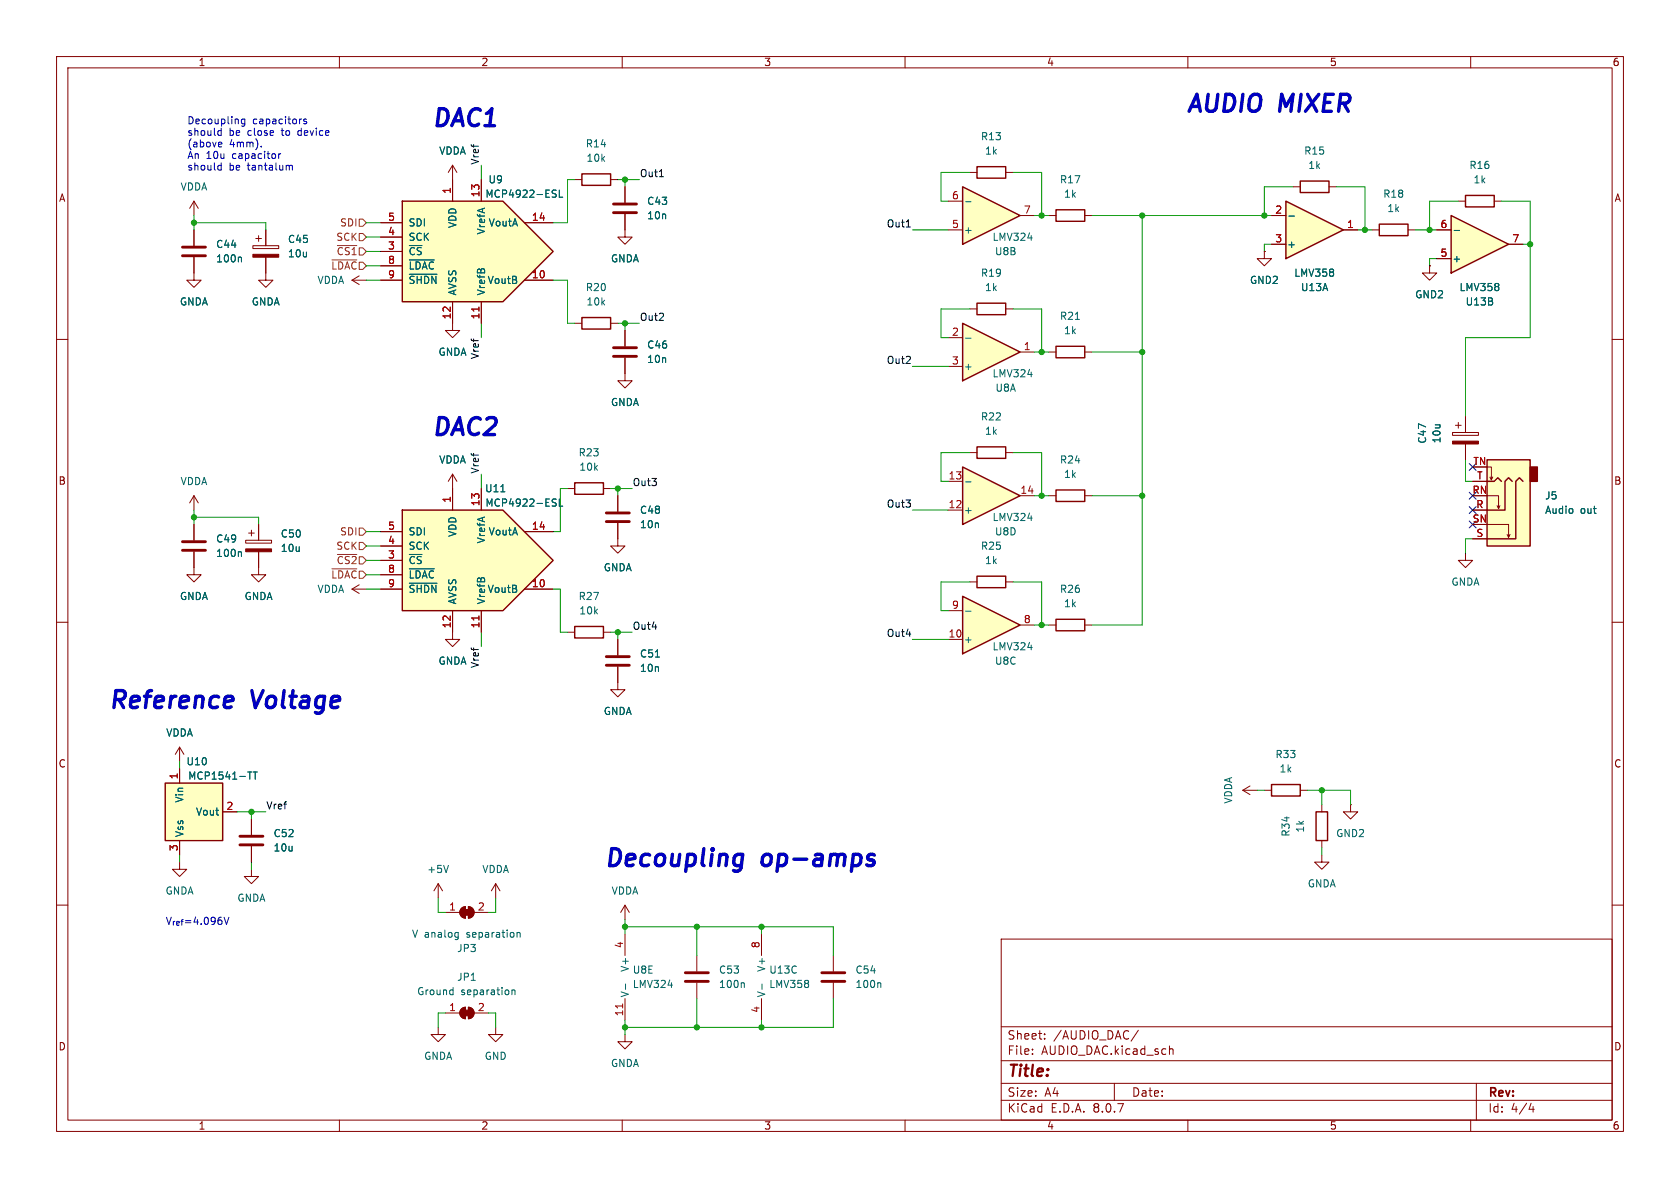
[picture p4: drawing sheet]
<svg xmlns="http://www.w3.org/2000/svg" width="297mm" height="210mm" viewBox="0 0 297 210" stroke-linecap="round" stroke-linejoin="round" font-family="sans-serif">
<g fill="none" stroke="#840000" stroke-width=".18">
<path d="M10 10h277v190h-277zM12 12h273v186h-273zM60 10v2M110 10v2M160 10v2M210 10v2M260 10v2M34.3 35.6l-.8 1.2M34.3 35.6v2.5M34.3 35.6l.8 1.2M80 29.2l-.8 1.3M80 29.2v2.6"/>
<path d="M80 29.2l.8 1.3M101.6 31.8h1.3M107.9 31.8h1.3M110.5 37.8v4.1h1.3l-1.3 1.3-1.3-1.3h1.3M110.5 33v2.8M171.4 30.5h1.3M177.8 30.5h1.3M257.8 35.6h1.3M264.2 35.6h1.2M44.7 43.4h4.6v.5h-4.6zM45.2 42.2h1M45.7 41.7v1"/>
<path d="M47 45.5v4h1.3l-1.3 1.3-1.3-1.3h1.3M47 40.6v2.8M62.2 49.5l1.3 .8M62.2 49.5h2.6M63.5 48.8l-1.3 .7M80 57.2v1.2h1.3l-1.3 1.3-1.3-1.3h1.3M101.6 57.2h1.3M107.9 57.2h1.3M110.5 58.4v2.8M10 60h2M110.5 63.2v2.8M185.4 62.2h1.3"/>
<path d="M191.8 62.2h1.2M285 60h2M80 83.8v2.6M80 83.8l-.8 1.3M80 83.8l.8 1.3M109.2 92.5v4h1.3l-1.3 1.3-1.3-1.3h1.3M109.2 87.6v2.8M10 110h2M100.3 111.8h1.3M106.7 111.8h1.2M109.2 117.9v4h1.3l-1.3 1.3-1.3-1.3h1.3M109.2 113v2.8"/>
<path d="M285 110h2M10 160h2M110.5 165.1v3.8M110.5 176.5v3.8M123.2 168.9v2.8M123.2 173.7v2.8M134.6 165.1v3.8M134.6 176.5v3.8M147.3 168.9v2.8M147.3 173.7v2.8M177 166h108v32h-108zM285 160h2"/>
<path d="M60 198v2M110 198v2M160 198v2M177 194.5h108M177 191.5h108M177 187.5h108M177 181.5h108M182.5 186.3v.1M182.5 185.5v.1M184.7 183.6v.1M184.7 182.8v.1M197 191.5v3"/>
<path d="M201.2 182.1l-1.2 2M206.7 184.9v1.5M206.7 185.5l.3-.1 .3 .1 .1 .9M210 198v2M260 198v2M261 191.5v6.5M270.7 195l-.4 1.1h.9M271 195.6v1"/>
</g>
<path d="M102.9 30.7h5v2.1h-5zM172.7 29.5h5.1v2h-5.1zM259.1 34.5h5.1v2.1h-5.1zM102.9 56.1h5v2.1h-5zM186.7 61.2h5.1v2h-5.1zM101.6 110.7h5.1v2.1h-5.1z" fill="none" stroke="#840000" stroke-width=".25"/>
<path d="M190.1 56.5h.7M115.9 116.1h.7M110.6 173.9v1M131.4 173.7l.2 .2v.7M134.7 173.9v1M155.5 173.7l.2 .2v.7" fill="none" stroke="#006464" stroke-width=".18"/>
<path d="M44.7 45h4.6v.5h-4.6z" fill="#840000" stroke="#840000" stroke-width=".18"/>
<path d="M108.5 37.6h4M108.5 36.1h4M108.5 63h4M108.5 61.5h4M107.2 92.2h4.1M107.2 90.7h4.1M107.2 117.6h4.1M107.2 116.1h4.1M121.2 173.5h4M121.2 172h4M145.3 173.5h4.1M145.3 172h4.1" fill="none" stroke="#840000" stroke-width=".51"/>
<path d="M110.1 177.5v.7" fill="none" stroke="#a90000" stroke-width=".18"/>
<path d="M71.1 90.2h17.8l8.9 8.9-8.9 8.9h-17.8z" fill="#ffffc2"/>
<path d="M71.1 90.2h17.8l8.9 8.9-8.9 8.9h-17.8z" fill="none" stroke="#840000" stroke-width=".25"/>
<path d="M67.3 94h3.8M67.3 99.1h3.8M67.3 96.5h3.8M80 86.4v3.8M85.1 86.4v3.8M92.7 94h5.1M67.3 104.1h3.8M67.3 101.6h3.8M80 108v3.8M85.1 108v3.8M92.7 104.1h5.1" fill="none" stroke="#840000" stroke-width=".18"/>
<path d="M84.7 108.9v.7" fill="none" stroke="#a90000" stroke-width=".18"/>
<path d="M88.5 86.9h.8M97.9 88.2l.4 .1M98.1 88.9l.2 .2-.2 .4M98.9 88.2v1.3h.6M72.4 100.6h4.4M72.4 103.1h4.8" fill="none" stroke="#006464" stroke-width=".18"/>
<path d="M262.9 81.3h7.6v15.2h-7.6z" fill="#ffffc2"/>
<path d="M270.5 82.6h1.3v2.5h-1.3z" fill="#840000" stroke="#840000" stroke-width=".25"/>
<g fill="none" stroke="#840000" stroke-width=".18">
<path d="M256.8 76.5h4.6v.5h-4.6zM257.3 75.2h1M257.8 74.7v1M259.1 73.7v2.8M259.1 78.5v2.8M100.3 86.4h1.3M106.7 86.4h1.2M260.3 90.2h2.6M260.3 95.3h2.6M260.3 85.1h2.6M262.9 82.6h.8v2.2l.2-.5M262.9 87.6h2v2.3l.3-.5"/>
<path d="M262.9 92.7h3.8v2.3l.3-.5M263.4 84.3l.3 .5M264.7 89.4l.2 .5M266.4 94.5l.3 .5M80 111.8v1.2h1.3l-1.3 1.3-1.3-1.3h1.3M219.7 139.7l1.3 .8M219.7 139.7h2.5M221 138.9l-1.3 .8M223.5 139.7h1.3M229.9 139.7h1.2"/>
</g>
<path d="M101.6 85.3h5.1v2.1h-5.1zM262.9 81.3h7.6v15.2h-7.6zM262.9 85.1h1.3l.6-.6 .6 .6M267.3 85.1l-.6-.6-.6 .6v5.1h-3.2M269.2 85.1l-.6-.6-.6 .6v10.2h-5.1M224.8 138.7h5.1v2h-5.1z" fill="none" stroke="#840000" stroke-width=".25"/>
<path d="M256.8 78h4.6v.5h-4.6z" fill="#840000" stroke="#840000" stroke-width=".18"/>
<path d="M170.2 82.6l10.1 5-10.1 5.1z" fill="#ffffc2"/>
<path d="M186.7 37.1h5.1v2h-5.1zM170.2 82.6l10.1 5-10.1 5.1z" fill="none" stroke="#840000" stroke-width=".25"/>
<path d="M185.4 38.1h1.3M191.8 38.1h1.2M167.6 90.2h2.6M167.6 85.1h2.6M180.3 87.6h2.6" fill="none" stroke="#840000" stroke-width=".18"/>
<path d="M170.7 85.2h1" fill="none" stroke="#006464" stroke-width=".18"/>
<path d="M170.2 33l10.1 5.1-10.1 5.1z" fill="#ffffc2"/>
<path d="M170.2 33l10.1 5.1-10.1 5.1zM172.7 53.6h5.1v2h-5.1z" fill="none" stroke="#840000" stroke-width=".25"/>
<g fill="none" stroke="#840000" stroke-width=".18">
<path d="M167.6 35.6h2.6M180.3 38.1h2.6M167.6 40.6h2.6M171.4 54.6h1.3M177.8 54.6h1.3M110.5 66v1.3h1.3l-1.3 1.3-1.3-1.3h1.3M34.3 100.3v1.3h1.3l-1.3 1.3-1.3-1.3h1.3M45.7 100.3v1.3h1.3l-1.3 1.3-1.3-1.3h1.3M62.2 104.1l1.3 .8M62.2 104.1h2.6M63.5 103.4l-1.3 .7M31.7 152.4v1.3h1.3l-1.3 1.2-1.2-1.2h1.2"/>
<path d="M77.5 156.2l-.8 1.3M77.5 156.2v2.6M77.5 156.2l.7 1.3"/>
</g>
<path d="M170.7 35.7h1M79.3 153l-.4 1.2" fill="none" stroke="#006464" stroke-width=".18"/>
<path d="M227.3 35.6l10.2 5-10.2 5.1z" fill="#ffffc2"/>
<path d="M227.3 35.6l10.2 5-10.2 5.1zM229.9 32h5v2h-5zM243.8 39.6h5.1v2.1h-5.1z" fill="none" stroke="#840000" stroke-width=".25"/>
<path d="M224.8 38.1h2.5M228.6 33h1.3M234.9 33h1.3M223.5 44.5v1.2h1.3l-1.3 1.3-1.3-1.3h1.3M223.5 44.5h.1M224.8 43.2h2.5M237.5 40.6h2.5M242.6 40.6h1.2M248.9 40.6h1.3M44.4 153.7v1.2h1.3l-1.3 1.3-1.2-1.3h1.2M44.4 144.8v2.8M44.4 149.6v2.8" fill="none" stroke="#840000" stroke-width=".18"/>
<path d="M227.9 38.2h.9" fill="none" stroke="#006464" stroke-width=".18"/>
<path d="M42.4 149.4h4.1M42.4 147.8h4.1" fill="none" stroke="#840000" stroke-width=".51"/>
<path d="M29.2 138.4h10.2v10.2h-10.2z" fill="#ffffc2"/>
<path d="M186.7 109.5h5.1v2h-5.1zM29.2 138.4h10.2v10.2h-10.2zM232.7 143.5h2v5.1h-2z" fill="none" stroke="#840000" stroke-width=".25"/>
<g fill="none" stroke="#840000" stroke-width=".18">
<path d="M34.3 92.7v2.8M34.3 97.5v2.8M43.4 95.5h4.6v.5h-4.6zM43.9 94.2h1.1M44.4 93.7v1M45.7 92.7v2.8M45.7 97.5v2.8M185.4 110.5h1.3M191.8 110.5h1.2M31.7 132.1v2.5M31.7 135.9v2.5M31.7 132.1l-.7 1.3"/>
<path d="M31.7 132.1l.8 1.3M31.7 148.6v2.5M39.4 143.5h2.5M233.7 151.1v1.3h1.2l-1.2 1.3-1.3-1.3h1.3M233.7 142.2v1.3M233.7 148.6v1.3M238.8 142.2v1.3h1.2l-1.2 1.3-1.3-1.3h1.3M238.8 142.2h.1M110.5 160l-.8 1.3M110.5 160v2.6M110.5 160l.8 1.3M77.5 181.6v1.3h1.2l-1.2 1.3-1.3-1.3h1.3"/>
<path d="M87.6 181.6v1.3h-1.2l1.2 1.3 1.3-1.3h-1.3M110.5 182.9v1.3h1.3l-1.3 1.2-1.3-1.2h1.3"/>
</g>
<path d="M42.5 97.5l.2 .2v.7M43.8 136.5h.7M44.8 136.5h.7M45.1 136.5v1.2" fill="none" stroke="#006464" stroke-width=".18"/>
<path d="M43.4 97h4.6v.5h-4.6z" fill="#840000" stroke="#840000" stroke-width=".18"/>
<path d="M32.3 97.3h4M32.3 95.8h4" fill="none" stroke="#840000" stroke-width=".51"/>
<path d="M256.5 38.1l10.2 5.1-10.2 5.1z" fill="#ffffc2"/>
<path d="M256.5 38.1l10.2 5.1-10.2 5.1zM172.7 79h5.1v2h-5.1zM186.7 86.6h5.1v2h-5.1z" fill="none" stroke="#840000" stroke-width=".25"/>
<g fill="none" stroke="#840000" stroke-width=".18">
<path d="M252.7 47v1.3h1.3l-1.3 1.2-1.2-1.2h1.2M252.7 47h.1M254 45.7h2.5M254 40.6h2.5M266.7 43.2h2.5M171.4 80h1.3M177.8 80h1.3M185.4 87.6h1.3M191.8 87.6h1.2M87.6 156.2l-.7 1.3M87.6 156.2v2.6M87.6 156.2l.8 1.3"/>
<path d="M78.7 179.1h2.6M78.7 161.3h2.6M81.6 178.4l.7-.3v2a1.02 1.02 0 0 1-.9-.6 1.02 1.02 0 0 1 .2-1.1zM81.6 160.6l.7-.3v2a1.02 1.02 0 0 1-.9-.6 1.02 1.02 0 0 1 .2-1.1zM82.8 178.1a1.02 1.02 0 0 1 1 1 1.02 1.02 0 0 1-1 1zM82.8 160.3a1.02 1.02 0 0 1 1 1 1.02 1.02 0 0 1-1 1zM83.8 179.1h2.6M83.8 161.3h2.6"/>
</g>
<path d="M257.1 40.7h.9M80 175l.1 .1M80.1 174.6v1.2M80.1 175.8h-.1M80.6 164.8l.4 .1M81 164.8v1.1l-.2 .2M81 165.6l-.4 .1M90.5 175v.8M90.5 175.1l.2-.1 .3 .1v.7M91.4 165l.2-.2 .3 .1 .1 .8M91.4 164.8v.9" fill="none" stroke="#006464" stroke-width=".18"/>
<g fill="#840000" stroke="#840000" stroke-width=".18">
<path d="M82 178.6h1.1v1h-1.1z"/>
<path d="M81.6 178.4l.7-.3v2a1.02 1.02 0 0 1-.9-.6 1.02 1.02 0 0 1 .2-1.1z"/>
<path d="M82.8 178.1a1.02 1.02 0 0 1 1 1 1.02 1.02 0 0 1-1 1z"/>
<path d="M82 160.8h1.1v1h-1.1z"/>
<path d="M81.6 160.6l.7-.3v2a1.02 1.02 0 0 1-.9-.6 1.02 1.02 0 0 1 .2-1.1z"/>
<path d="M82.8 160.3a1.02 1.02 0 0 1 1 1 1.02 1.02 0 0 1-1 1z"/>
</g>
<path d="M170.2 105.4l10.1 5.1-10.1 5.1z" fill="#ffffc2"/>
<path d="M170.2 105.4l10.1 5.1-10.1 5.1zM172.7 101.9h5.1v2h-5.1z" fill="none" stroke="#840000" stroke-width=".25"/>
<path d="M259.1 97.8v1.3h1.2l-1.2 1.2-1.3-1.2h1.3M167.6 113h2.6M167.6 108h2.6M171.4 102.9h1.3M177.8 102.9h1.3M180.3 110.5h2.6" fill="none" stroke="#840000" stroke-width=".18"/>
<path d="M170.7 108h1" fill="none" stroke="#006464" stroke-width=".18"/>
<path d="M71.1 35.6h17.8l8.9 8.9-8.9 8.8h-17.8z" fill="#ffffc2"/>
<path d="M71.1 35.6h17.8l8.9 8.9-8.9 8.8h-17.8z" fill="none" stroke="#840000" stroke-width=".25"/>
<g fill="none" stroke="#840000" stroke-width=".18">
<path d="M67.3 39.4h3.8M80 31.8v3.8M85.1 31.8v3.8M92.7 39.4h5.1M34.3 45.5v4h1.3l-1.3 1.3-1.3-1.3h1.3M34.3 40.6v2.8M67.3 49.5h3.8M67.3 44.5h3.8M67.3 41.9h3.8M67.3 47h3.8M80 53.3v3.9M85.1 53.3v3.9"/>
<path d="M92.7 49.5h5.1M34.3 87.6v2.6M34.3 87.6l-.8 1.3M34.3 87.6l.8 1.3"/>
</g>
<path d="M84.7 54.3v.7" fill="none" stroke="#a90000" stroke-width=".18"/>
<path d="M97.9 33.6l.4 .1M98.1 34.3l.2 .2-.2 .4M98.9 33.6v1.3h.6M42.5 45.5l.2 .1v.7M72.4 45.9h4.4M72.4 48.5h4.8" fill="none" stroke="#006464" stroke-width=".18"/>
<path d="M32.3 45.2h4M32.3 43.7h4" fill="none" stroke="#840000" stroke-width=".51"/>
<path d="M170.2 57.2l10.1 5-10.1 5.1z" fill="#ffffc2"/>
<path d="M170.2 57.2l10.1 5-10.1 5.1z" fill="none" stroke="#840000" stroke-width=".25"/>
<g fill="none" stroke="#840000" stroke-width=".18">
<path d="M67.3 39.4h3.8M80 31.8v3.8M85.1 31.8v3.8M92.7 39.4h5.1M110.5 33v2.8M110.5 37.8v2.8M224.8 38.1h2.5M34.3 40.6v2.8M34.3 45.5v2.8M47 40.6v2.8M47 45.5v2.8M67.3 49.5h3.8"/>
<path d="M67.3 44.5h3.8M67.3 41.9h3.8M67.3 47h3.8M80 53.3v3.9M85.1 53.3v3.9M92.7 49.5h5.1M110.5 58.4v2.8M167.6 59.7h2.6M223.5 44.5h.1M224.8 43.2h2.5M237.5 40.6h2.5M252.7 47h.1"/>
<path d="M254 40.6h2.5M254 45.7h2.5M266.7 43.2h2.5M110.5 63.2v2.8M167.6 64.8h2.6M180.3 62.2h2.6M259.1 73.7v2.8M259.1 78.5v2.8M34.3 92.7v2.8M34.3 97.5v2.8M45.7 92.7v2.8M45.7 97.5v2.8"/>
<path d="M67.3 94h3.8M67.3 99.1h3.8M67.3 96.5h3.8M80 86.4v3.8M85.1 86.4v3.8M92.7 94h5.1M109.2 87.6v2.8M109.2 92.5v2.8M260.3 90.2h2.6M260.3 95.3h2.6M260.3 85.1h2.6M67.3 104.1h3.8"/>
<path d="M67.3 101.6h3.8M80 108v3.8M85.1 108v3.8M92.7 104.1h5.1M109.2 113v2.8M109.2 117.9v2.8M31.7 135.9v2.5M31.7 148.6v2.5M39.4 143.5h2.5M44.4 144.8v2.8M44.4 149.6v2.8"/>
</g>
<g fill="none" stroke="#006464" stroke-width=".18">
<path d="M97.9 33.6l.4 .1M98.1 34.3l.2 .2-.2 .4M98.9 33.6v1.3h.6M227.9 38.2h.9M42.5 45.5l.2 .1v.7M72.4 45.9h4.4M72.4 48.5h4.8M170.7 59.8h1M257.1 40.7h.9M42.5 97.5l.2 .2v.7M88.5 86.9h.8M97.9 88.2l.4 .1"/>
<path d="M98.1 88.9l.2 .2-.2 .4M98.9 88.2v1.3h.6M72.4 100.6h4.4M72.4 103.1h4.8M115.9 116.1h.7M43.8 136.5h.7M44.8 136.5h.7M45.1 136.5v1.2"/>
</g>
<path d="M63.5 38.7h.6l.7 .7-.7 .6h-.6zM58.7 45.9h4.4M59.6 43.4h3.5M63.5 41.3h.6l.7 .6-.7 .6h-.6zM59.6 98h3.5M63.5 95.9h.6l.7 .6-.7 .7h-.6zM63.5 93.3h.6l.7 .7-.7 .6h-.6zM58.7 100.6h4.4" fill="none" stroke="#725600" stroke-width=".18"/>
<path d="M116.6 31.2h.7M160.2 40.1h.7" fill="none" stroke="#0f0f0f" stroke-width=".18"/>
<path d="M40.8 123.1l.3 .1 .1 .6-1.5 .3M40.9 124.9l-.3 .2M131 151l.3 .2M131.3 151l-.3 2.5M153.6 151.2l.3-.2 .7 .2M153.8 152l.6 .2 .1 .4-.1 .3-.3 .1h-.6" fill="none" stroke="#0000c2" stroke-width=".6"/>
<g fill="none" stroke="#0000c2" stroke-width=".18">
<path d="M38.7 23.1h.4M38.7 29.2l.4 .1M38.8 25.1l.4 .1v.2l-.6 .2M39.1 23.9h-.4M39.1 22.7v1.2M39.1 28.8v1.3M39.1 30l-.4 .1M39.2 25.9l-.4 .1M43.3 21v1.1l-.1 .2h-.3M43.3 21.1l-.4-.1-.2 .3 .1 .5h.5M46.2 25.9v.1M49.3 27.2v.8"/>
<path d="M49.6 27.2l-.3 .2M51.1 29.4l.2-.2 .3 .1 .1 .8M53.2 21h.1M54.2 21.1l-.3-.1-.2 .2v.2l.5 .1v.3h-.5"/>
</g>
<g fill="none" stroke="#009600" stroke-width=".18">
<path d="M34.3 39.4h12.7v1.2M34.3 38.1v2.5M64.8 39.4h2.5M85.1 29.2v2.6M101.6 31.8h-1.3v7.6h-2.5M109.2 31.8h3.8M110.5 31.8v1.2M171.4 30.5h-5v5.1h1.2M179.1 30.5h5v7.6M182.9 38.1h2.5M193 38.1h31.8M201.9 38.1v72.4h-8.9"/>
<path d="M228.6 33h-5.1v5.1M236.2 33h5.1v7.6M257.8 35.6h-5.1v5M265.4 35.6h5.1v24.1h-11.4v14M64.8 44.5h2.5M64.8 49.5h2.5M64.8 47h2.5M64.8 41.9h2.5M85.1 57.2v2.5M97.8 49.5h2.5v7.7h1.3M109.2 57.2h3.8M110.5 57.2v1.2"/>
<path d="M161.3 40.6h6.3M171.4 54.6h-5v5.1h1.2M179.1 54.6h5v7.6M224.8 43.2h-1.3v1.3M240 40.6h2.6M250.2 40.6h3.8M254 45.7h-1.3v1.3M269.2 43.2h1.3M161.3 64.8h6.3M182.9 62.2h2.5M193 62.2h8.9M34.3 91.4h11.4v1.3"/>
<path d="M34.3 90.2v2.5M64.8 94h2.5M64.8 99.1h2.5M64.8 96.5h2.5M85.1 83.8v2.6M100.3 86.4h-1.2v7.6h-1.3M107.9 86.4h3.9M109.2 86.4v1.2M161.3 90.2h6.3M171.4 80h-5v5.1h1.2M179.1 80h5v7.6M182.9 87.6h2.5"/>
<path d="M193 87.6h8.9M259.1 81.3v3.8h1.2M260.3 95.3h-1.2v2.5M64.8 104.1h2.5M64.8 101.6h2.5M85.1 111.8v2.5M97.8 104.1h1.3v7.7h1.2M107.9 111.8h3.9M109.2 111.8v1.2M161.3 113h6.3M171.4 102.9h-5v5.1h1.2M179.1 102.9h5v7.6"/>
<path d="M182.9 110.5h2.5M31.7 134.6v1.3M222.2 139.7h1.3M231.1 139.7h7.7v2.5M233.7 139.7v2.5M31.7 151.1v1.3M41.9 143.5h5.1M44.4 143.5v1.3M44.4 152.4v1.3M77.5 158.8v2.5h1.2M87.6 158.8v2.5h-1.2M233.7 149.9v1.2"/>
<path d="M78.7 179.1h-1.2v2.5M86.4 179.1h1.2v2.5M110.5 162.6v2.5M110.5 163.8h36.8v5.1M123.2 163.8v5.1M123.2 176.5v5.1M134.6 163.8v1.3M147.3 176.5v5.1h-36.8M110.5 180.3v2.6M134.6 180.3v1.3"/>
</g>
<path d="M259.7 81.9l1.3 1.3M259.7 89.6l1.3 1.2M259.7 92.1l1.3 1.2M259.7 87l1.3 1.2M261 81.9l-1.3 1.3M261 89.6l-1.3 1.2M261 92.1l-1.3 1.2M261 87l-1.3 1.2" fill="none" stroke="#000084" stroke-width=".18"/>
<path d="M84.7 54.3v.7M84.7 108.9v.7" fill="none" stroke="#a90000" stroke-width=".18"/>
<g fill="#009600" stroke="#009600" stroke-width=".18">
<circle cx="110.5" cy="181.6" r=".46"/>
<circle cx="110.5" cy="163.8" r=".46"/>
<circle cx="134.6" cy="181.6" r=".46"/>
<circle cx="123.2" cy="181.6" r=".46"/>
<circle cx="134.6" cy="163.8" r=".46"/>
<circle cx="123.2" cy="163.8" r=".46"/>
<circle cx="184.1" cy="38.1" r=".46"/>
<circle cx="201.9" cy="38.1" r=".46"/>
<circle cx="201.9" cy="62.2" r=".46"/>
<circle cx="184.1" cy="62.2" r=".46"/>
<circle cx="223.5" cy="38.1" r=".46"/>
<circle cx="184.1" cy="87.6" r=".46"/>
<circle cx="201.9" cy="87.6" r=".46"/>
<circle cx="184.1" cy="110.5" r=".46"/>
<circle cx="270.5" cy="43.2" r=".46"/>
<circle cx="233.7" cy="139.7" r=".46"/>
<circle cx="241.3" cy="40.6" r=".46"/>
<circle cx="252.7" cy="40.6" r=".46"/>
<circle cx="34.3" cy="39.4" r=".46"/>
<circle cx="110.5" cy="31.8" r=".46"/>
<circle cx="110.5" cy="57.2" r=".46"/>
<circle cx="109.2" cy="111.8" r=".46"/>
<circle cx="109.2" cy="86.4" r=".46"/>
<circle cx="44.4" cy="143.5" r=".46"/>
<circle cx="34.3" cy="91.4" r=".46"/>
</g>
<g font-size="4.2" fill="#0000c2">
<text x="76.2" y="22.6">DAC1</text>
<text x="209.5" y="20.1">AUDIO</text>
<text x="226.3" y="20.1">MIXER</text>
<text x="76.2" y="77.2">DAC2</text>
<text x="19" y="125.5">Reference</text>
<text x="44.7" y="125.5">Voltage</text>
<text x="106.7" y="153.4">Decoupling</text>
<text x="134.9" y="153.4">op-amps</text>
</g>
<text font-size="2.8" fill="#840000" x="178" y="190.9">Title:</text>
<g font-size="2.1" fill="#840000">
<text x="178" y="184">Sheet:</text>
<text x="186.2" y="184">/AUDIO_DAC/</text>
<text x="178" y="186.7">File:</text>
<text x="184.1" y="186.7">AUDIO_DAC.kicad_sch</text>
<text x="178" y="196.9">KiCad</text>
<text x="178" y="194.1">Size:</text>
<text x="184.7" y="194.1">A4</text>
<text x="185.7" y="196.9">E.D.A.</text>
<text x="193.3" y="196.9">8.0.7</text>
<text x="200" y="194.1">Date:</text>
<text x="263" y="194.3">Rev:</text>
<text x="263" y="196.9">Id:</text>
<text x="267.1" y="196.9">4/4</text>
</g>
<g font-size="1.8" fill="#840000">
<text x="35" y="11.9">1</text>
<text x="85" y="11.9">2</text>
<text x="135" y="11.9">3</text>
<text x="185" y="11.9">4</text>
<text x="235" y="11.9">5</text>
<text x="285" y="11.9">6</text>
<text x="10.3" y="35.9">A</text>
<text x="285.3" y="35.9">A</text>
<text x="10.3" y="85.9">B</text>
<text x="285.3" y="85.9">B</text>
<text x="10.3" y="135.9">C</text>
<text x="285.3" y="135.9">C</text>
<text x="10.3" y="185.9">D</text>
<text x="285.3" y="185.9">D</text>
<text x="35" y="199.9">1</text>
<text x="85" y="199.9">2</text>
<text x="135" y="199.9">3</text>
<text x="185" y="199.9">4</text>
<text x="235" y="199.9">5</text>
<text x="285" y="199.9">6</text>
</g>
<g font-size="1.8" fill="#0000c2">
<text x="33" y="22.1">Decoupling</text>
<text x="44.7" y="22.1">capacitors</text>
<text x="33" y="24.1">should</text>
<text x="33" y="26.1">(above</text>
<text x="33" y="28.2">An</text>
<text x="36.4" y="28.2">10u</text>
<text x="40.5" y="24.1">be</text>
<text x="40.5" y="26.1">4mm).</text>
<text x="41.2" y="28.2">capacitor</text>
<text x="43.9" y="24.1">close</text>
<text x="50.1" y="24.1">to</text>
<text x="53.1" y="24.1">device</text>
<text x="33" y="30.2">should</text>
<text x="40.5" y="30.2">be</text>
<text x="43.9" y="30.2">tantalum</text>
<text x="29.2" y="163.6">V_{ref}=4.096V</text>
</g>
<g font-size="1.8" fill="#006464">
<text x="77.5" y="27.5">VDDA</text>
<text x="103.5" y="26.3">R14</text>
<text x="103.6" y="28.8">10k</text>
<text x="173.3" y="25">R13</text>
<text x="174" y="27.5">1k</text>
<text x="230.5" y="27.5">R15</text>
<text x="31.8" y="33.9">VDDA</text>
<text x="85.7" y="35.2">MCP4922-ESL</text>
<text x="86.3" y="32.6">U9</text>
<text x="187.3" y="32.6">R17</text>
<text x="188" y="35.2">1k</text>
<text x="231.2" y="30.1">1k</text>
<text x="244.4" y="35.2">R18</text>
<text x="259.7" y="30.1">R16</text>
<text x="260.4" y="32.6">1k</text>
<text x="72.1" y="40.2">SDI</text>
<text x="80.9" y="40.4" transform="rotate(-90 80.9 40.4)">VDD</text>
<text x="86" y="41.6" transform="rotate(-90 86 41.6)">VrefA</text>
<text x="86.3" y="40.2">VoutA</text>
<text x="114.3" y="36.4">C43</text>
<text x="114.3" y="39">10n</text>
<text x="170.3" y="41.5">+</text>
<text x="245.2" y="37.7">1k</text>
<text x="38.1" y="46.6">100n</text>
<text x="38.1" y="44">C44</text>
<text x="50.8" y="43.2">C45</text>
<text x="50.8" y="45.7">10u</text>
<text x="72.1" y="45.3">~{CS}</text>
<text x="72.1" y="42.8">SCK</text>
<text x="72.1" y="47.9">~{LDAC}</text>
<text x="107.9" y="46.6">GNDA</text>
<text x="175.4" y="42.8">LMV324</text>
<text x="175.8" y="45.3">U8B</text>
<text x="227.5" y="44">+</text>
<text x="256.7" y="46.6">+</text>
<text x="56" y="50.4">VDDA</text>
<text x="72.1" y="50.4">~{SHDN}</text>
<text x="80.9" y="52.3" transform="rotate(-90 80.9 52.3)">AVSS</text>
<text x="86" y="52.3" transform="rotate(-90 86 52.3)">VrefB</text>
<text x="86.1" y="50.4">VoutB</text>
<text x="103.5" y="51.7">R20</text>
<text x="173.3" y="49.1">R19</text>
<text x="174" y="51.7">1k</text>
<text x="220.9" y="50.4">GND2</text>
<text x="228.7" y="49.1">LMV358</text>
<text x="229.9" y="51.7">U13A</text>
<text x="250.1" y="52.9">GND2</text>
<text x="257.9" y="51.7">LMV358</text>
<text x="31.7" y="54.2">GNDA</text>
<text x="44.4" y="54.2">GNDA</text>
<text x="103.6" y="54.2">10k</text>
<text x="187.3" y="56.7">R21</text>
<text x="188" y="59.3">1k</text>
<text x="259" y="54.2">U13B</text>
<text x="77.4" y="63.1">GNDA</text>
<text x="114.3" y="61.8">C46</text>
<text x="114.3" y="64.4">10n</text>
<text x="170.3" y="65.6">+</text>
<text x="107.9" y="72">GNDA</text>
<text x="175.4" y="66.9">LMV324</text>
<text x="175.9" y="69.4">U8A</text>
<text x="173.3" y="74.5">R22</text>
<text x="174" y="77.1">1k</text>
<text x="77.5" y="82.1">VDDA</text>
<text x="102.2" y="80.9">R23</text>
<text x="102.3" y="83.4">10k</text>
<text x="187.3" y="82.1">R24</text>
<text x="252.3" y="78.5" transform="rotate(-90 252.3 78.5)">C47</text>
<text x="254.9" y="78.5" transform="rotate(-90 254.9 78.5)">10u</text>
<text x="31.8" y="86">VDDA</text>
<text x="85.7" y="87.2">U11</text>
<text x="85.7" y="89.8">MCP4922-ESL</text>
<text x="188" y="84.7">1k</text>
<text x="273.1" y="88.5">J5</text>
<text x="49.5" y="95.2">C50</text>
<text x="72.1" y="94.8">SDI</text>
<text x="80.9" y="95" transform="rotate(-90 80.9 95)">VDD</text>
<text x="86.3" y="94.8">VoutA</text>
<text x="113" y="91">C48</text>
<text x="113" y="93.6">10n</text>
<text x="170.3" y="91">+</text>
<text x="175.4" y="92.3">LMV324</text>
<text x="175.8" y="94.8">U8D</text>
<text x="273.1" y="91">Audio</text>
<text x="279.4" y="91">out</text>
<text x="38.1" y="98.7">100n</text>
<text x="38.1" y="96.1">C49</text>
<text x="49.5" y="97.8">10u</text>
<text x="72.1" y="99.9">~{CS}</text>
<text x="72.1" y="97.4">SCK</text>
<text x="86" y="96.2" transform="rotate(-90 86 96.2)">VrefA</text>
<text x="106.6" y="101.2">GNDA</text>
<text x="173.3" y="97.4">R25</text>
<text x="174" y="99.9">1k</text>
<text x="31.7" y="106.3">GNDA</text>
<text x="43.1" y="106.3">GNDA</text>
<text x="56" y="105">VDDA</text>
<text x="72.1" y="102.5">~{LDAC}</text>
<text x="72.1" y="105">~{SHDN}</text>
<text x="80.9" y="106.9" transform="rotate(-90 80.9 106.9)">AVSS</text>
<text x="86" y="106.9" transform="rotate(-90 86 106.9)">VrefB</text>
<text x="86.1" y="105">VoutB</text>
<text x="102.2" y="106.3">R27</text>
<text x="187.3" y="105">R26</text>
<text x="188" y="107.5">1k</text>
<text x="256.5" y="103.7">GNDA</text>
<text x="102.3" y="108.8">10k</text>
<text x="170.3" y="113.9">+</text>
<text x="77.4" y="117.7">GNDA</text>
<text x="113" y="116.4">C51</text>
<text x="113" y="119">10n</text>
<text x="175.4" y="115.2">LMV324</text>
<text x="175.8" y="117.7">U8C</text>
<text x="29.3" y="130.4">VDDA</text>
<text x="106.6" y="126.6">GNDA</text>
<text x="32.9" y="135.5">U10</text>
<text x="225.4" y="134.2">R33</text>
<text x="226.1" y="136.8">1k</text>
<text x="32.6" y="142" transform="rotate(-90 32.6 142)">Vin</text>
<text x="33.2" y="138">MCP1541-TT</text>
<text x="218" y="142.2" transform="rotate(-90 218 142.2)">VDDA</text>
<text x="32.6" y="148.1" transform="rotate(-90 32.6 148.1)">Vss</text>
<text x="34.5" y="144.4">Vout</text>
<text x="48.3" y="148.2">C52</text>
<text x="228.2" y="148" transform="rotate(-90 228.2 148)">R34</text>
<text x="230.7" y="147.3" transform="rotate(-90 230.7 147.3)">1k</text>
<text x="236.1" y="148.2">GND2</text>
<text x="48.3" y="150.7">10u</text>
<text x="75.4" y="154.5">+5V</text>
<text x="85.2" y="154.5">VDDA</text>
<text x="29.2" y="158.3">GNDA</text>
<text x="41.9" y="159.6">GNDA</text>
<text x="108" y="158.3">VDDA</text>
<text x="231.1" y="157.1">GNDA</text>
<text x="72.7" y="166">V analog</text>
<text x="82.6" y="166">separation</text>
<text x="80.7" y="173.6">JP1</text>
<text x="80.7" y="168.5">JP3</text>
<text x="111.4" y="171.9" transform="rotate(-90 111.4 171.9)">V+</text>
<text x="111.8" y="172.3">U8E</text>
<text x="127" y="172.3">C53</text>
<text x="135.5" y="171.9" transform="rotate(-90 135.5 171.9)">V+</text>
<text x="135.9" y="172.3">U13C</text>
<text x="151.1" y="172.3">C54</text>
<text x="73.6" y="176.1">Ground</text>
<text x="81.5" y="176.1">separation</text>
<text x="111.4" y="176.4" transform="rotate(-90 111.4 176.4)">V-</text>
<text x="111.8" y="174.9">LMV324</text>
<text x="127" y="174.9">100n</text>
<text x="135.5" y="176.4" transform="rotate(-90 135.5 176.4)">V-</text>
<text x="135.9" y="174.9">LMV358</text>
<text x="151.1" y="174.9">100n</text>
<text x="74.9" y="187.6">GNDA</text>
<text x="85.6" y="187.6">GND</text>
<text x="107.9" y="188.8">GNDA</text>
</g>
<g font-size="1.8" fill="#0f0f0f">
<text x="84.7" y="29.2" transform="rotate(-90 84.7 29.2)">Vref</text>
<text x="113" y="31.4">Out1</text>
<text x="156.7" y="40.3">Out1</text>
<text x="113" y="56.8">Out2</text>
<text x="84.7" y="63.6" transform="rotate(-90 84.7 63.6)">Vref</text>
<text x="156.7" y="64.4">Out2</text>
<text x="84.7" y="83.8" transform="rotate(-90 84.7 83.8)">Vref</text>
<text x="111.8" y="86">Out3</text>
<text x="156.7" y="89.8">Out3</text>
<text x="111.8" y="111.4">Out4</text>
<text x="156.7" y="112.7">Out4</text>
<text x="84.7" y="118.2" transform="rotate(-90 84.7 118.2)">Vref</text>
<text x="47" y="143.2">Vref</text>
</g>
<g font-size="1.8" fill="#a90000">
<text x="79.8" y="34.4" transform="rotate(-90 79.8 34.4)">1</text>
<text x="84.8" y="35" transform="rotate(-90 84.8 35)">13</text>
<text x="168.2" y="35.3">6</text>
<text x="68.5" y="41.7">4</text>
<text x="68.5" y="39.1">5</text>
<text x="93.9" y="39.1">14</text>
<text x="168.2" y="40.4">5</text>
<text x="180.9" y="37.8">7</text>
<text x="225.4" y="37.8">2</text>
<text x="238.1" y="40.4">1</text>
<text x="254.6" y="40.4">6</text>
<text x="68.5" y="44.2">3</text>
<text x="68.5" y="46.7">8</text>
<text x="225.4" y="42.9">3</text>
<text x="254.6" y="45.5">5</text>
<text x="267.3" y="42.9">7</text>
<text x="68.5" y="49.3">9</text>
<text x="93.9" y="49.3">10</text>
<text x="79.8" y="56.6" transform="rotate(-90 79.8 56.6)">12</text>
<text x="84.8" y="56.6" transform="rotate(-90 84.8 56.6)">11</text>
<text x="168.2" y="59.4">2</text>
<text x="168.2" y="64.5">3</text>
<text x="180.9" y="62">1</text>
<text x="260.4" y="82.3">TN</text>
<text x="79.8" y="89" transform="rotate(-90 79.8 89)">1</text>
<text x="84.8" y="89.6" transform="rotate(-90 84.8 89.6)">13</text>
<text x="167.6" y="89.9">12</text>
<text x="167.6" y="84.8">13</text>
<text x="180.3" y="87.4">14</text>
<text x="260.2" y="87.4">RN</text>
<text x="260.9" y="89.9">R</text>
<text x="261" y="84.8">T</text>
<text x="68.5" y="93.7">5</text>
<text x="93.9" y="93.7">14</text>
<text x="260.2" y="92.5">SN</text>
<text x="260.9" y="95">S</text>
<text x="68.5" y="98.8">3</text>
<text x="68.5" y="96.3">4</text>
<text x="68.5" y="101.3">8</text>
<text x="68.5" y="103.9">9</text>
<text x="93.9" y="103.9">10</text>
<text x="168.2" y="107.7">9</text>
<text x="79.8" y="111.2" transform="rotate(-90 79.8 111.2)">12</text>
<text x="84.8" y="111.2" transform="rotate(-90 84.8 111.2)">11</text>
<text x="167.6" y="112.8">10</text>
<text x="180.9" y="110.2">8</text>
<text x="31.5" y="137.9" transform="rotate(-90 31.5 137.9)">1</text>
<text x="39.9" y="143.3">2</text>
<text x="31.5" y="150.6" transform="rotate(-90 31.5 150.6)">3</text>
<text x="79.3" y="161">1</text>
<text x="84.4" y="161">2</text>
<text x="110.2" y="167.7" transform="rotate(-90 110.2 167.7)">4</text>
<text x="134.4" y="167.7" transform="rotate(-90 134.4 167.7)">8</text>
<text x="79.3" y="178.8">1</text>
<text x="84.4" y="178.8">2</text>
<text x="110.2" y="179.7" transform="rotate(-90 110.2 179.7)">11</text>
<text x="134.4" y="179.1" transform="rotate(-90 134.4 179.1)">4</text>
</g>
<g font-size="1.8" fill="#725600">
<text x="60" y="40.2">SDI</text>
<text x="58.4" y="47.9">~{LDAC}</text>
<text x="59.4" y="42.8">SCK</text>
<text x="59.4" y="45.3">~{CS1}</text>
<text x="60" y="94.8">SDI</text>
<text x="59.4" y="97.4">SCK</text>
<text x="59.4" y="99.9">~{CS2}</text>
<text x="58.4" y="102.5">~{LDAC}</text>
</g>
</svg>
